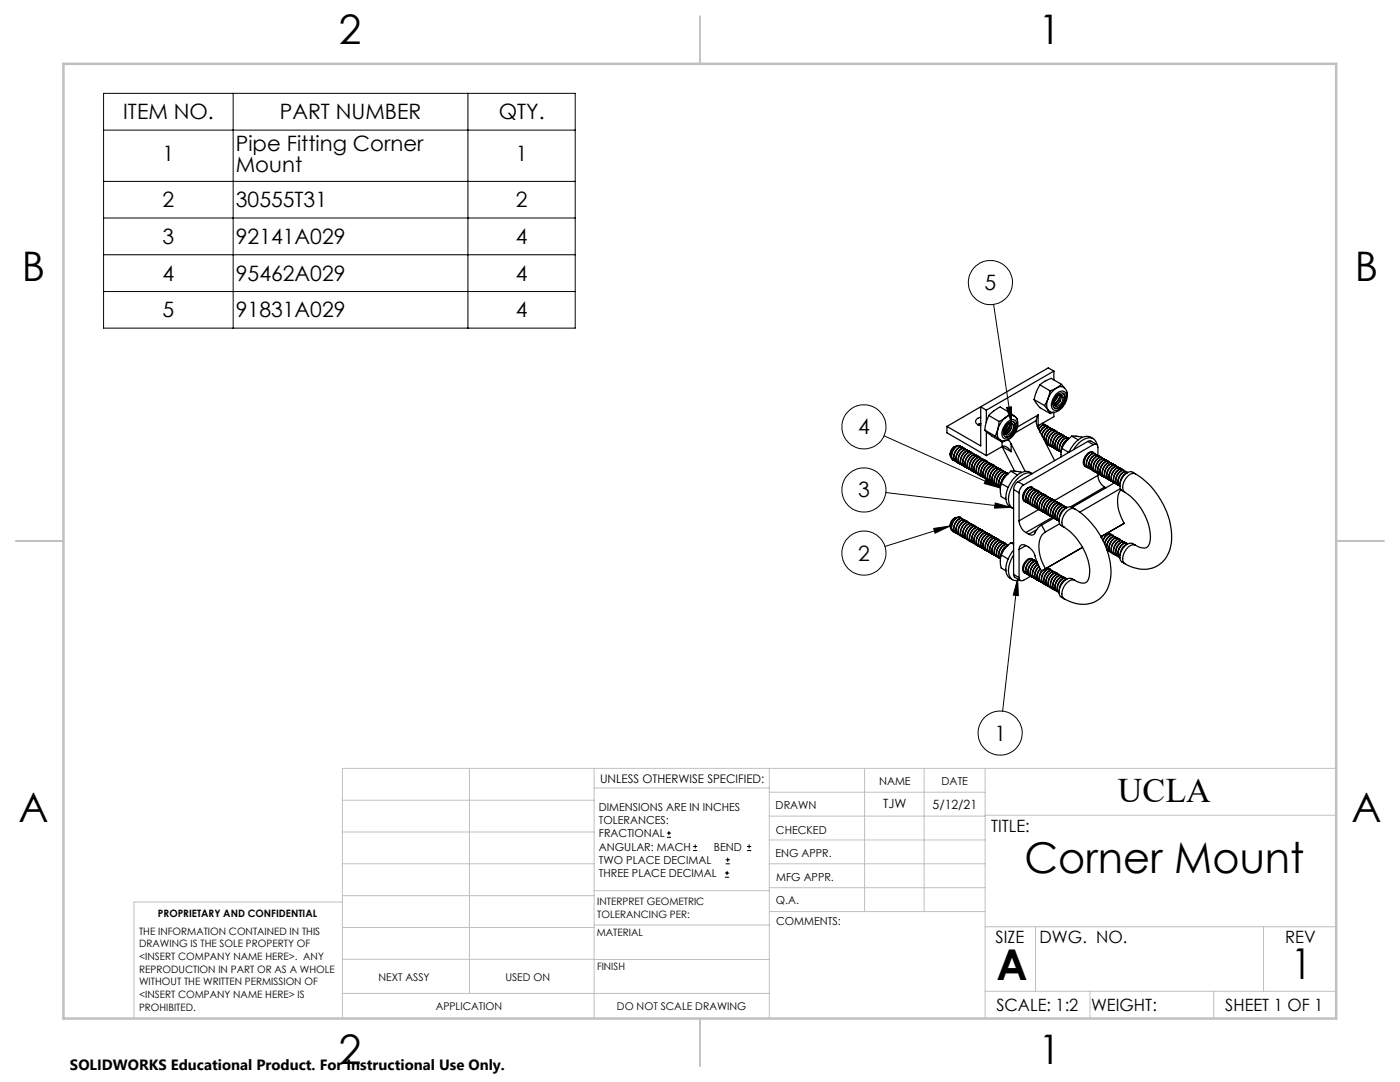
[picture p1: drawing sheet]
<svg xmlns="http://www.w3.org/2000/svg" width="279mm" height="216mm" viewBox="0 0 279 216" stroke-linecap="round" stroke-linejoin="round" font-family="sans-serif">
<g fill="none" stroke="#000" stroke-width=".2">
<path d="M20.7 18.6h94.1v46.9h-94.1zM46.5 18.6v46.9M93.4 18.6v46.9M20.7 26h94.1M20.7 36.2h94.1M20.7 43.5h94.1M20.7 50.8h94.1M20.7 58.2h94.1M198.3 60.7l3.6 23.8M176.4 87l23.2 10.4M176.8 98.3l25 2.9M196.8 95.5l2.8 1.9-3.2-.9z"/>
<path d="M200.9 81.3l1-.1v3.3zM186.3 105.4l3.3-.4-3 1.4zM189.6 105l-13 4M198.6 100.4l3.2 .8-3.3 .2zM203.1 115.5l-3 26.4M203.1 115.5l.1 3.4-1-.2zM133.1 167.1h.8M133.1 166.2h.8M133.5 165.8v.9M138.3 169.7h.8M138.3 168.9h.8M138.7 168.5v.8"/>
<path d="M144.7 175h.8M144.7 174.2h.8M144.8 172.4h.9M144.8 171.6h.9M145.1 173.8v.8M145.2 171.1v.9M149.1 169.7h.8M149.1 168.9h.8M149.5 168.5v.8"/>
<circle cx="197.7" cy="56.4" r="4.4"/>
<circle cx="172.4" cy="97.8" r="4.4"/>
<circle cx="172.4" cy="85.2" r="4.4"/>
<circle cx="172.4" cy="110.4" r="4.4"/>
<circle cx="199.6" cy="146.3" r="4.4"/>
</g>
<g fill="none" stroke="#c0c0c0" stroke-width=".2">
<path d="M68.3 159.7h50.3M93.7 153.3v44.9M118.6 153.3v49.9M118.6 157.2h34.9M153.5 153.3v49.9M153.5 158.1h43.1M172.5 153.3v28.6M184.4 153.3v28.6M196.6 153.3v49.9M266.7 153.3h-198.4v49.9M68.3 178.7h50.3M68.3 172.4h50.3"/>
<path d="M68.3 166h50.3M68.3 180h-41.6v23.2M118.6 177.7h35M153.5 167.6h43.1M153.5 162.8h43.1M153.5 172.4h43.1M153.5 177.1h43.1M196.6 162.7h70.1M68.3 198.2h85.2M68.3 191.4l85.2 .1M68.3 185.1h50.3M118.6 184.6h35"/>
<path d="M153.6 181.9h43M196.6 197.8h70.1M196.6 184.9h70.1M206.7 184.9v12.9M217.5 197.8v5.4M242.2 197.8v5.4M252.2 184.9v12.9"/>
</g>
<path d="M139.7 3.2v9.5M3.1 107.9h9.6M266.7 107.9h9.5M139.7 203.2v9.6" fill="none" stroke="#c0c0c0" stroke-width=".25"/>
<path d="M12.7 12.7h254v190.5h-254z" fill="none" stroke="#c0c0c0" stroke-width=".5"/>
<path d="M200.9 81.3l1-.1v3.3zM203.1 115.5l.1 3.4-1-.2zM186.3 105.4l3.3-.4-3 1.4zM198.6 100.4l3.2 .8-3.3 .2zM196.8 95.5l2.8 1.9-3.2-.9z" fill="#000"/>
<g fill="none" stroke="#000" stroke-width=".25">
<path d="M206.4 79.7l.2 .4a5.7 5.7 0 0 0 3 2.4M206.4 79.7l2.1 1.2M207.5 76.8l-.7 1.4-.4 1.5M207.5 76.8l2.1 1.2M209.2 79.6a2.37 2.37 0 0 0 0 2.2M209.2 79.6l-.7 1.3M209.6 78l-.4 1.6M210.3 74l-13.5 7.8M210.3 74l-1.1-.6-13.5 7.8M210.3 74v1.8M210.7 79.1a1.05 1.05 0 0 1 1.7-.4 2.32 2.32 0 0 1-1.7 2.8 1.17 1.17 0 0 1-.3-1.8zM210.8 78.6a1.11 1.11 0 0 1 1.9-.1 2.82 2.82 0 0 1-2.1 3.4 1.27 1.27 0 0 1-.6-2z"/>
<path d="M210.9 77.4a1.39 1.39 0 0 1 1.6 0 1.39 1.39 0 0 1 .5 1.6 3.5 3.5 0 0 1-2.8 3.3l-.6-.1-.4-.4M210.9 77.4a3.9 3.9 0 0 0-1.7 2.2M210.9 77.4l-1.3 .6M210.9 79.1a.66 .66 0 0 1 .9-.3 .66 .66 0 0 1 .3 .9 1.49 1.49 0 0 1-1.6 1.3 1.57 1.57 0 0 1 .4-1.9zM211 79.1l-.6 .8M211.1 79l-.3 .6-.4 .5M211.5 78.7a1.81 1.81 0 0 1-1.2 1.8M211.5 78.7a1.74 1.74 0 0 1-1.2 1.9M211.6 80l-1 .8M211.7 78.7a1.75 1.75 0 0 1-1.3 2.2M211.8 76.7l-2-1.2-1.3 .6-1 .7M211.8 76.7l-.9 .7"/>
<path d="M211.8 76.7l.6 .7M212.2 78.5a2 2 0 0 1-1.8 2.9M213 78.3v.1M189 85.1v1.3l7.8 4.5M190.6 89.1a1.79 1.79 0 0 0-1 1.7M191 89a1.69 1.69 0 0 0-1.2 2.4l.2 .2M191.7 89l-.1-.1a1.33 1.33 0 0 0-1.5 1 1.52 1.52 0 0 0 .2 2M191.8 89.2l-.1-.2a1.01 1.01 0 0 0-1.2 .5 2.28 2.28 0 0 0-.5 2.1l.5 .3M192.1 89.3v-.1a1.33 1.33 0 0 0-1.5 1 1.36 1.36 0 0 0 .1 1.9M192.3 89.4l-.2-.2a1.92 1.92 0 0 0-1.6 2.6l.5 .4M192.5 89.5a1.32 1.32 0 0 0-1.5 1 1.47 1.47 0 0 0 .1 1.9h.1M192.7 89.7l-.2-.2a1.33 1.33 0 0 0-1.4 1 1.31 1.31 0 0 0 .3 1.9"/>
<path d="M193 89.7h-.1a1.33 1.33 0 0 0-1.4 1 1.52 1.52 0 0 0 .1 1.9M193.1 90l-.1-.3a1.33 1.33 0 0 0-1.5 1 1.47 1.47 0 0 0 .1 1.9l.3 .1M193.5 90h-.1a1.33 1.33 0 0 0-1.5 1 1.36 1.36 0 0 0 .2 1.9M193.6 90.2l-.2-.2a1.92 1.92 0 0 0-1.6 2.6l.5 .4M193.9 90.3v-.1a1.33 1.33 0 0 0-1.5 1 1.41 1.41 0 0 0 .1 2M194.1 90.5l-.2-.2a1.33 1.33 0 0 0-1.5 1 1.31 1.31 0 0 0 .4 1.9M194.3 90.5a1.92 1.92 0 0 0-1.6 2.6l.3 .3M194.5 90.7l-.2-.2a1.33 1.33 0 0 0-1.4 1 1.47 1.47 0 0 0 .1 1.9l.2 .1M194.8 90.8h-.1a1.33 1.33 0 0 0-1.4 1 1.46 1.46 0 0 0 .1 1.8v.1M194.9 91l-.1-.2a1.95 1.95 0 0 0-1.7 2.6l.6 .3M195.2 84.8l.5-.2zM195.2 91.1a.91 .91 0 0 0-1.1 .4 1.88 1.88 0 0 0-.3 2.4h.1"/>
<path d="M195.4 91.2l-.2-.1a1.32 1.32 0 0 0-1.4 .9 1.27 1.27 0 0 0 .3 2M195.4 84.6l.1 .3 .2-.1M195.7 91.3a1.91 1.91 0 0 0-1.7 2.6l.3 .3M195.7 84.6h-.3M195.7 83.3a.81 .81 0 0 0-.9 .4 .81 .81 0 0 0 .3 1l.6 .2M195.7 81.2v7.8l-6.7-3.9M195.7 81.2l1.1 .6M195.7 81.2l-6.7 3.9M195.9 91.5l-.2-.2a1.33 1.33 0 0 0-1.5 1 1.59 1.59 0 0 0 .1 1.9h.3M196.1 91.6v-.1a1.33 1.33 0 0 0-1.5 1 1.46 1.46 0 0 0 .2 1.9M196.3 91.8l-.2-.2a1.33 1.33 0 0 0-1.4 1 1.25 1.25 0 0 0 .3 1.9M196.5 85.8l1.5 1.2 2 1.2"/>
<path d="M196.5 85.8l2.1 1.2M196.6 91.8a.95 .95 0 0 0-1.2 .5 1.68 1.68 0 0 0-.2 2.4M196.7 92l-.1-.2a1.2 1.2 0 0 0-1.5 1 1.47 1.47 0 0 0 .1 1.9l.3 .1M196.8 81.8v2.4M196.8 86.1v4.8M197 92.1v-.1a1.86 1.86 0 0 0-1.4 2.9l.1 .1M197.2 92.3l-.2-.2a1.33 1.33 0 0 0-1.5 1 1.52 1.52 0 0 0 .2 1.9h.2M197.3 82.9l-.5 1.4-.3 1.5M197.3 82.9l2.1 1.2M197.5 92.4l-.1-.1a1.32 1.32 0 0 0-1.4 1 1.41 1.41 0 0 0 .1 1.9M197.7 92.5l-.2-.1a1.33 1.33 0 0 0-1.5 .9 1.31 1.31 0 0 0 .4 2M197.9 92.6a.96 .96 0 0 0-1.2 .4 1.68 1.68 0 0 0-.1 2.5"/>
<path d="M198.1 92.8l-.2-.2a1.86 1.86 0 0 0-1.6 2.6l.3 .3h.2M198.4 92.9a1.55 1.55 0 0 0-1.8 1.5 1.09 1.09 0 0 0 .4 1.3M198.5 93.1l-.1-.2a1.91 1.91 0 0 0-1.7 2.6l.5 .3M198.6 87l.9 .7M198.8 93.1a1.33 1.33 0 0 0-1.5 1 1.36 1.36 0 0 0 .2 1.9M199 93.3l-.2-.2a1.33 1.33 0 0 0-1.5 1 1.31 1.31 0 0 0 .4 2M199.1 85.7a1.98 1.98 0 0 0 .4 2M199.1 85.7l-.5 1.3M199.3 93.4l-.1-.1a1.92 1.92 0 0 0-1.6 2.7l.3 .3M199.4 84.1l-.3 1.6M199.4 93.6l-.1-.2a1.86 1.86 0 0 0-1.6 2.6l.2 .3h.3M199.5 87.7l.5 .5"/>
<path d="M199.7 93.6a.93 .93 0 0 0-1.2 .5 1.63 1.63 0 0 0-.1 2.4M199.8 96.5l-.2 .9 .2 1.7 1 .6M199.8 96.5l1.4 .8M199.9 93.8l-.2-.2a1.95 1.95 0 0 0-1.6 2.6l.5 .4M200 89.1a1.56 1.56 0 0 1 1.8 1M200 89.1l-3.2 1.8M200 89.1l2.5 4.9M200 89.1l1.8 1M200 88.2v.9M200.2 93.9h-.1a1.33 1.33 0 0 0-1.5 1 1.36 1.36 0 0 0 .2 1.9M200.3 94.1l-.1-.2a1.32 1.32 0 0 0-1.5 1 1.27 1.27 0 0 0 .3 1.9M200.5 88l-.5 .2"/>
<path d="M200.6 94.2v-.1a1.91 1.91 0 0 0-1.7 2.6l.4 .3M200.7 83.3a1.44 1.44 0 0 1 1.7-.3 1.44 1.44 0 0 1 .7 1.7 3.5 3.5 0 0 1-2.8 3.3l-.8-.3M200.7 83.3a4.7 4.7 0 0 0-1.6 2.4M200.7 83.3l-1.3 .8M200.8 94.4l-.2-.2a1.86 1.86 0 0 0-1.6 2.5l.2 .3 .3 .1M200.8 86.5l-.2 .1M201 84.3a1.01 1.01 0 0 1 1.1-.6 1.01 1.01 0 0 1 .8 .8 2.86 2.86 0 0 1-2.2 3.1 1.34 1.34 0 0 1-.6-2zM201 94.7a2.09 2.09 0 0 0-1.2 1.7M201.1 86.4l.4-.4-1 .5M201.1 84.8l-.5 .7M201.1 94.4a.93 .93 0 0 0-1.2 .5 1.78 1.78 0 0 0-.2 2.4M201.1 84.5a.85 .85 0 0 1 1.2-.3 .85 .85 0 0 1 .3 1.1 1.91 1.91 0 0 1-2 1.8 1.57 1.57 0 0 1 .1-2.1z"/>
<path d="M201.1 84.7a.67 .67 0 0 1 1-.2 .67 .67 0 0 1 .1 .9 1.54 1.54 0 0 1-1.4 1.4 1.35 1.35 0 0 1 .3-2.1zM201.1 94.6a2.09 2.09 0 0 0-1.4 2.2M201.2 94.5l-.1-.1a1.88 1.88 0 0 0-1.5 2.8M201.2 87.7l.6 .9M201.2 84.7l-.2 .4-.5 .7M201.6 84.7a2.1 2.1 0 0 1-1.2 1.4M201.6 84.5a1.71 1.71 0 0 1-1.2 1.6M201.6 82.4l-2-1.2-1.3 .8-1 .9M201.6 82.4l-.9 .9M201.6 82.4l.9 .7M201.6 84.5a1.69 1.69 0 0 1-1.2 1.8M201.8 94l-1.2 1.1-.8 1.4"/>
<path d="M201.8 94l1.3 .1 .8 .2M201.8 94l1.3 .8M201.8 85.5l-.5 .6-.7 .4M201.8 88.6l2.8 5.5M201.8 88.6v1.5M201.8 84.4a1.75 1.75 0 0 1-1.2 2.2M202.3 84.2a2.01 2.01 0 0 1-.8 2.8l-.9 .1M202.3 97.7l1.1 .6M202.3 97.7v16.9M202.7 83.2l.4 .4v.3M203.2 96.1a1.91 1.91 0 0 0-.9 1.6M203.2 96.1l1.1 .7"/>
<path d="M203.4 98.3v5.6M204.3 96.8a2.08 2.08 0 0 0-.9 1.5M204.3 99.9h.1M205.9 97.2a1.91 1.91 0 0 0-1.6 2.7l.2 .1M206 97.2a1.92 1.92 0 0 0-1.7 2.6l.3 .4M206 97.3l.2 .2M206 97.3h.1M206.2 97.5l-.2-.2a1.33 1.33 0 0 0-1.5 .9 1.47 1.47 0 0 0 .1 2h.3M206.5 97.5h-.1a1.33 1.33 0 0 0-1.5 1 1.46 1.46 0 0 0 .2 1.9M206.6 97.7l-.2-.2a1.32 1.32 0 0 0-1.4 1 1.25 1.25 0 0 0 .4 2M206.8 83.9l.1 .8 .3 .7 3.3 6.5M206.8 83.9l-4.2 2.5"/>
<path d="M206.9 97.8a.91 .91 0 0 0-1.2 .4 1.88 1.88 0 0 0-.2 2.4l.1 .1M207.1 98l-.2-.2a1.86 1.86 0 0 0-1.6 2.6l.5 .3M207.2 82.8l-.4 1.1M207.2 84.9l-.2 .2M207.2 82.8v2.1M207.2 82.8l-4.1 2.4M207.3 84.8l-.3 .4M207.4 98h-.1a1.92 1.92 0 0 0-1.6 2.6l.3 .3M207.5 98.2l-.1-.2a1.33 1.33 0 0 0-1.5 1 1.59 1.59 0 0 0 .1 1.9l.2 .1M207.8 98.3a1.33 1.33 0 0 0-1.5 1 1.46 1.46 0 0 0 .1 1.8v.1M207.9 84.5l.4 .1 .1 .2M208 98.5l-.2-.2a1.33 1.33 0 0 0-1.5 1 1.25 1.25 0 0 0 .4 1.9"/>
<path d="M208 84.5l.3 .1M208.3 98.6a.95 .95 0 0 0-1.2 .4 1.88 1.88 0 0 0-.3 2.4l.1 .1M208.4 98.7l-.1-.1a1.2 1.2 0 0 0-1.5 1 1.27 1.27 0 0 0 .3 1.9M208.5 80.9l.7 .9M208.7 98.8a1.91 1.91 0 0 0-1.7 2.6l.3 .3M208.7 84.8a1.29 1.29 0 0 0-1.4 .9M208.7 88.5h.2M208.9 99l-.2-.2a1.92 1.92 0 0 0-1.6 2.6l.5 .3M208.9 85l-.2-.2a1.35 1.35 0 0 0-1.4 .9M209.2 81.8l.4 .7M209.2 99.1h-.1a1.32 1.32 0 0 0-1.5 .9 1.41 1.41 0 0 0 .2 2M209.2 85.1a1.32 1.32 0 0 0-1.6 1.1"/>
<path d="M209.3 99.3l-.1-.2a1.33 1.33 0 0 0-1.5 1 1.25 1.25 0 0 0 .3 1.9M209.3 85.3l-.1-.2a1.38 1.38 0 0 0-1.6 1.2M209.6 99.3a.96 .96 0 0 0-1.2 .5 1.68 1.68 0 0 0-.2 2.4M209.6 85.3a1.51 1.51 0 0 0-1.7 1.6M209.8 99.5l-.2-.2a1.86 1.86 0 0 0-1.6 2.6l.2 .3 .3 .1M209.8 85.5l-.2-.2a1.84 1.84 0 0 0-1.7 1.6M210 99.6a1.33 1.33 0 0 0-1.5 1 1.36 1.36 0 0 0 .2 1.9M210 85.6a1.33 1.33 0 0 0-1.5 1l-.2 1M210.2 82.3l-.6 .2M210.2 99.8l-.1-.2a1.91 1.91 0 0 0-1.7 2.6l.5 .3M210.2 85.8l-.2-.2a1.32 1.32 0 0 0-1.4 1l-.3 1.1M210.3 82.3v.8l-3.1 1.8"/>
<path d="M210.5 99.9v-.1a1.33 1.33 0 0 0-1.5 1 1.36 1.36 0 0 0 .2 1.9M210.5 85.9a.96 .96 0 0 0-1.2 .4 1.94 1.94 0 0 0-.2 2.4l.1 .1M210.7 86l-.2-.1a1.86 1.86 0 0 0-1.6 2.5l.2 .4h.3M211 80.7l.2-.2-.8 .3M211 86.1a1.55 1.55 0 0 0-1.8 1.5 1.09 1.09 0 0 0 .4 1.4M211.1 86.3l-.1-.2a1.33 1.33 0 0 0-1.5 1 1.47 1.47 0 0 0 .1 1.9h.2M211.4 86.4h-.1a1.33 1.33 0 0 0-1.4 .9 1.46 1.46 0 0 0 .1 2M211.6 86.6l-.2-.2a1.32 1.32 0 0 0-1.5 1 1.25 1.25 0 0 0 .4 1.9M211.8 86.6a.91 .91 0 0 0-1.1 .5 1.88 1.88 0 0 0-.3 2.4h.1M211.9 89.5l-.1 1.7M211.9 89.5l1.4 .8M212 86.8l-.2-.2a1.86 1.86 0 0 0-1.6 2.6l.5 .4"/>
<path d="M212.3 86.9a1.53 1.53 0 0 0-1.7 1.5v1.1l.3 .3M212.3 86.9h.1M212.5 87.1l-.2-.2a1.86 1.86 0 0 0-1.4 2.9h.3M212.8 87.2l-.1-.1a1.33 1.33 0 0 0-1.5 1 1.46 1.46 0 0 0 .2 1.9M212.9 87.3l-.1-.1a1.33 1.33 0 0 0-1.5 1 1.25 1.25 0 0 0 .3 1.9M213.1 87.7a2.09 2.09 0 0 0-1.2 1.7M213.2 87.4h-.1a1.33 1.33 0 0 0-1.4 1 1.41 1.41 0 0 0 .1 1.8 1.96 1.96 0 0 1 1.1-2.8l.4 .1M213.2 87.6a2.34 2.34 0 0 0-1.4 2.2M213.9 87l-1.1 1.1-.9 1.4M213.9 87h.9l1.2 .3M213.9 87l1.3 .8M216.2 92.3l.1 .1"/>
<path d="M216.4 92.9l.2 .1M216.6 93a1.23 1.23 0 0 1-.1-1.7 1.36 1.36 0 0 1 1.7-1l.1 .2-.2-.2a1.32 1.32 0 0 0-1.4 1 1.27 1.27 0 0 0 .3 1.9M217.1 88.1l.3-.2 .3 .1 1.1 .7M217.1 88.1l-13.9 8M217.1 88.1l1.1 .6M218.2 87.5a2.47 2.47 0 0 0-3.5 .7l-1 1.2-.4 .9M218.2 90.3l-.1-.1a1.33 1.33 0 0 0-1.5 1 1.41 1.41 0 0 0 .2 2M218.2 88.7a.56 .56 0 0 1 .6 0 .56 .56 0 0 1 .3 .6v1.6M218.2 88.7l-13.9 8.1M218.6 90.5h-.1a1.33 1.33 0 0 0-1.4 1 1.41 1.41 0 0 0 .1 1.9M218.8 90.7l-.2-.2a1.33 1.33 0 0 0-1.5 1 1.52 1.52 0 0 0 .1 1.9l.3 .1M218.9 88.7a1.59 1.59 0 0 0-2.5-1.1l-1.2 .9-.9 1.2"/>
<path d="M219 90.8a1.32 1.32 0 0 0-1.5 1 1.41 1.41 0 0 0 .2 1.9M219.1 94.9a2.88 2.88 0 0 0 1.4 2.3M219.1 94.5v.4M219.1 94.9l-8.6 4.9M219.2 91l-.2-.2a1.92 1.92 0 0 0-1.6 2.6l.5 .3M219.5 91.1a.96 .96 0 0 0-1.2 .4 1.68 1.68 0 0 0-.2 2.4M219.6 91.2l-.1-.1a1.33 1.33 0 0 0-1.5 .9 1.25 1.25 0 0 0 .4 2M219.9 91.3a1.86 1.86 0 0 0-1.4 2.9h.1M220.1 91.5l-.1-.2a1.01 1.01 0 0 0-1.2 .5 2.28 2.28 0 0 0-.5 2.1l.5 .3M220.4 91.6l-.1-.1a1.33 1.33 0 0 0-1.4 1 1.36 1.36 0 0 0 .1 1.9M220.5 97.2l.2 .1M220.5 97.2l-6.9 3.9"/>
<path d="M220.6 91.8l-.2-.2a1.33 1.33 0 0 0-1.5 1 1.31 1.31 0 0 0 .4 1.9M220.8 91.8a.96 .96 0 0 0-1.2 .5 1.68 1.68 0 0 0-.1 2.4M221 92l-.2-.2a1.86 1.86 0 0 0-1.6 2.6l.3 .3 .2 .1M221.3 92.1a1.55 1.55 0 0 0-1.8 1.5 1.09 1.09 0 0 0 .4 1.4M221.4 92.3l-.1-.2a1.01 1.01 0 0 0-1.2 .5 2.28 2.28 0 0 0-.5 2.1l.6 .3M221.7 92.4v-.1a1.33 1.33 0 0 0-1.5 1 1.36 1.36 0 0 0 .2 1.9M221.9 92.5l-.2-.1a1.32 1.32 0 0 0-1.4 .9 1.27 1.27 0 0 0 .3 2M222.2 92.6a.96 .96 0 0 0-1.2 .4 1.94 1.94 0 0 0-.2 2.5M222.4 92.8l-.2-.2a1.86 1.86 0 0 0-1.6 2.6l.2 .3h.3M222.4 96.3l-8.4 4.9M222.6 92.9a1.55 1.55 0 0 0-1.7 1.5 1.09 1.09 0 0 0 .4 1.3M222.8 93.1l-.2-.2a1.86 1.86 0 0 0-1.3 2.8l.2 .1"/>
<path d="M223.1 93.1h-.1a1.33 1.33 0 0 0-1.5 1 1.36 1.36 0 0 0 .2 1.9M223.2 93.3l-.1-.2a1.32 1.32 0 0 0-1.5 1 1.27 1.27 0 0 0 .3 2M223.4 97h.1M223.5 96.6a2.33 2.33 0 0 1 1.5-2.3l-.1-.1a1.2 1.2 0 0 0-1.5 .9 1.47 1.47 0 0 0 .1 1.9M223.5 93.4v-.1a1.33 1.33 0 0 0-1.5 1 1.41 1.41 0 0 0 .2 2M223.6 97.5l-8.1 4.7M223.7 93.6l-.2-.2a1.86 1.86 0 0 0-1.6 2.6l.5 .3M223.7 97.7a5.7 5.7 0 0 0 0 5.5l.7 1.2M224 93.6h-.1a1.32 1.32 0 0 0-1.4 1 1.41 1.41 0 0 0 .1 1.9M224.1 93.8l-.1-.2a1.86 1.86 0 0 0-1.4 2.9l.2 .1M224.4 93.9a1.33 1.33 0 0 0-1.5 1 1.46 1.46 0 0 0 .1 1.8l.1 .1M224.5 98.2a11.3 11.3 0 0 1 5.1 9.6 1.43 1.43 0 0 1-.7 1.4 1.43 1.43 0 0 1-1.5 0l-.8-.4"/>
<path d="M224.6 94.1l-.2-.2a1.33 1.33 0 0 0-1.4 1 1.25 1.25 0 0 0 .3 1.9M224.9 94.2l-.1-.1a1.33 1.33 0 0 0-1.5 1 1.47 1.47 0 0 0 .1 1.9M226.6 94.5a15.5 15.5 0 0 1 7.2 13.7 5.6 5.6 0 0 1-8.3 4.8l-1-.5M226.6 94.5a1.4 1.4 0 0 0-2.2 .3 2.6 2.6 0 0 0-.7 2.9l.8 .5M226.6 94.5a1.61 1.61 0 0 0-1.9 1 2.19 2.19 0 0 0-.2 2.7M190.6 103.4a1.79 1.79 0 0 0-1 1.7M191 103.3a1.71 1.71 0 0 0-1.2 2.4l.2 .1M191.7 103.2a1.55 1.55 0 0 0-1.8 1.5 1.09 1.09 0 0 0 .4 1.4M191.8 103.4l-.1-.2a1.91 1.91 0 0 0-1.7 2.6l.5 .4M192.1 103.5a1.33 1.33 0 0 0-1.5 1 1.36 1.36 0 0 0 .1 1.9M192.3 103.7l-.2-.2a1.33 1.33 0 0 0-1.5 1 1.31 1.31 0 0 0 .4 1.9M192.5 103.8a.96 .96 0 0 0-1.2 .4 1.94 1.94 0 0 0-.2 2.4h.1"/>
<path d="M192.7 103.9l-.2-.1a1.86 1.86 0 0 0-1.6 2.5l.3 .3 .2 .1M193 104a1.55 1.55 0 0 0-1.8 1.5 1.09 1.09 0 0 0 .4 1.4M193.1 104.2l-.1-.2a1.86 1.86 0 0 0-1.4 2.9h.3M193.5 104.3l-.1-.1a1.33 1.33 0 0 0-1.5 1 1.36 1.36 0 0 0 .2 1.9M193.6 104.5l-.1-.2a1.33 1.33 0 0 0-1.5 1 1.27 1.27 0 0 0 .3 1.9M193.9 104.5a1.91 1.91 0 0 0-1.7 2.6l.3 .3M194.1 104.7l-.2-.2a1.86 1.86 0 0 0-1.6 2.6l.5 .4M194.3 104.8a1.32 1.32 0 0 0-1.5 1 1.41 1.41 0 0 0 .2 1.9M194.5 105l-.2-.2a1.86 1.86 0 0 0-1.3 2.9h.2M194.8 105.1l-.1-.1a1.33 1.33 0 0 0-1.4 1 1.46 1.46 0 0 0 .1 1.9M194.9 105.2l-.1-.1a1.33 1.33 0 0 0-1.5 .9 1.25 1.25 0 0 0 .4 2M195.2 105.3a1.33 1.33 0 0 0-1.5 1 1.41 1.41 0 0 0 .2 1.9"/>
<path d="M195.4 105.5l-.1-.2a1.86 1.86 0 0 0-1.7 2.6l.5 .3M195.7 105.6a1.33 1.33 0 0 0-1.5 .9 1.36 1.36 0 0 0 .1 1.9M195.9 105.8l-.2-.2a1.33 1.33 0 0 0-1.5 1 1.31 1.31 0 0 0 .4 1.9M196.1 105.8a1.33 1.33 0 0 0-1.5 1 1.46 1.46 0 0 0 .2 1.9M196.3 106l-.2-.2a1.33 1.33 0 0 0-1.4 1 1.25 1.25 0 0 0 .3 2M196.6 106.1l-.1-.1a1.33 1.33 0 0 0-1.4 1 1.52 1.52 0 0 0 .1 2M196.7 106.3l-.1-.2a1.91 1.91 0 0 0-1.7 2.6l.6 .3M197 106.4v-.1a1.33 1.33 0 0 0-1.5 1 1.36 1.36 0 0 0 .2 1.9M197.2 106.5l-.2-.1a1.33 1.33 0 0 0-1.5 1 1.31 1.31 0 0 0 .4 1.9M197.5 106.6h-.1a1.32 1.32 0 0 0-1.4 1 1.41 1.41 0 0 0 .1 1.9M197.7 106.8l-.2-.2a1.33 1.33 0 0 0-1.5 1 1.31 1.31 0 0 0 .4 1.9M197.9 106.9v-.1a1.33 1.33 0 0 0-1.5 1 1.52 1.52 0 0 0 .1 1.9h.1"/>
<path d="M198.1 107.1l-.2-.2a1.33 1.33 0 0 0-1.4 .9 1.47 1.47 0 0 0 .1 1.9l.2 .1M198.4 107.1h-.1a1.33 1.33 0 0 0-1.5 1 1.36 1.36 0 0 0 .2 1.9M198.5 107.3l-.1-.2a1.33 1.33 0 0 0-1.5 1 1.27 1.27 0 0 0 .3 2M198.8 107.4a1.33 1.33 0 0 0-1.5 .9 1.41 1.41 0 0 0 .2 2M199 107.6l-.2-.2a1.33 1.33 0 0 0-1.5 1 1.31 1.31 0 0 0 .4 1.9M199.3 107.6h-.1a1.92 1.92 0 0 0-1.6 2.6l.3 .3M199.4 107.8l-.1-.2a1.33 1.33 0 0 0-1.5 1 1.47 1.47 0 0 0 .1 1.9l.3 .1M199.7 107.9a1.33 1.33 0 0 0-1.5 1 1.46 1.46 0 0 0 .1 1.8l.1 .1M199.8 110.7l-.2 .9 .2 1.7 1 .6M199.8 110.7l1.4 .8M199.9 108.1l-.2-.2a1.33 1.33 0 0 0-1.4 1 1.25 1.25 0 0 0 .3 1.9M200.2 108.2a.91 .91 0 0 0-1.2 .4 1.88 1.88 0 0 0-.2 2.4v.1"/>
<path d="M200.3 108.3l-.1-.1a1.33 1.33 0 0 0-1.5 .9 1.27 1.27 0 0 0 .3 2M200.6 108.4a1.91 1.91 0 0 0-1.7 2.6l.4 .3M200.8 108.6l-.2-.2a1.33 1.33 0 0 0-1.5 1 1.59 1.59 0 0 0 .1 1.9h.3M201 108.9a2.08 2.08 0 0 0-1.2 1.8M201.1 108.7h-.1a1.33 1.33 0 0 0-1.5 .9 1.46 1.46 0 0 0 .2 1.9M201.1 108.9a2.09 2.09 0 0 0-1.4 2.1M201.2 108.8l-.1-.1a1.33 1.33 0 0 0-1.5 1 1.42 1.42 0 0 0 0 1.8M201.8 108.3l-1.2 1.1-.8 1.3M201.8 108.3l.5 .3M202.1 101.4a2.33 2.33 0 0 1-1.3-3 5.5 5.5 0 0 1 3.7-4.3h.7l.8 .4a2.83 2.83 0 0 0-3.2 1.3 5.3 5.3 0 0 0-1.3 5l.4 .5 .4 .2M202.3 108.3h-.5M202.3 110.8a4.5 4.5 0 0 0-.6 4.5 1.5 1.5 0 0 0 1.8 .4"/>
<path d="M202.3 109.8a5.3 5.3 0 0 0-1.3 4.9l.4 .6 .7 .4M202.3 114.6l.1 .5 1.3 .8M202.3 114.6l1.1 .7M203.4 103.9a3 3 0 0 0 1.4 2.4M203.4 109.6v5.7M204.3 114.2h.1M204.8 108.9a3.5 3.5 0 0 1 2 2.8l1.1 2.2M204.8 108.9a.84 .84 0 0 0-1-.1 .84 .84 0 0 0-.4 .8M204.8 106.3l.5 .3M204.8 108.9l-1.4 .7M205 114.7h.1M205.6 114.9a1.57 1.57 0 0 1 .1-2.4l.4-.4 .4-.1h.4a1.28 1.28 0 0 0-1.4 1 1.47 1.47 0 0 0 .1 1.9l.2 .1"/>
<path d="M205.7 115l-1.4 .8a.56 .56 0 0 1-.7 0 .56 .56 0 0 1-.2-.5M205.9 111.5a1.95 1.95 0 0 0-1.6 2.7l.2 .1M206 111.5a1.33 1.33 0 0 0-1.5 1 1.46 1.46 0 0 0 .1 1.9M206 111.5l.2 .2M206 111.5h.1M206.2 111.7l-.2-.2a1.53 1.53 0 0 0-1.7 1.6v.6l.1 .4 .5 .4M206.5 111.8h-.1a1.33 1.33 0 0 0-1.5 .9 1.53 1.53 0 0 0 .1 1.9M206.6 112l-.1-.2a1.33 1.33 0 0 0-1.5 1 1.25 1.25 0 0 0 .4 1.9M206.9 105.7l-1.6 .9M207 112.3a2.02 2.02 0 0 0-1 2.9l.2 .1M207 112.2a2.1 2.1 0 0 0-1.3 2.7l.3 .3M207.2 112.6a2.2 2.2 0 0 0-1 2.5l.5 .4"/>
<path d="M207.2 112.6a1.89 1.89 0 0 0-.8 2.8M207.3 101.7h.1M207.3 101.7l-3.9 2.2M207.4 113a1.91 1.91 0 0 0-.6 2.7h.1M207.4 113.1a2.3 2.3 0 0 0-.8 2.3l.5 .3M207.6 113.5a2.53 2.53 0 0 0-.6 2.1l.4 .4M207.6 113.5a1.79 1.79 0 0 0-.2 2.5h.2M207.9 113.9a1.59 1.59 0 0 0-.1 2.3M207.9 104.8a3.9 3.9 0 0 0-1.5 1.8l-.5 .2-.6-.2M207.9 104.8l.7 1.4M208 113.8a1.84 1.84 0 0 0-.2 2.4l.2 .1M208.6 106.2a3.4 3.4 0 0 0-1.2 3.4l.4 1.9 .8 2"/>
<path d="M208.6 113.5l-.7 .4M208.6 113.5l7.4-4.3-8.1 4.7M209 113.3l.3 .2M209 113.3h.2M209.6 113.6h-.1a1.33 1.33 0 0 0-1.4 .9 1.52 1.52 0 0 0 .1 2M209.8 113.8l-.2-.2a1.33 1.33 0 0 0-1.5 1 1.47 1.47 0 0 0 .1 1.9h.3M210 103.2l-5.2 3.1M210 113.9v-.1a1.33 1.33 0 0 0-1.5 1 1.36 1.36 0 0 0 .2 1.9M210.2 114.1l-.1-.2a1.33 1.33 0 0 0-1.5 1 1.27 1.27 0 0 0 .3 1.9M210.3 103.4l-2.4 1.4M210.4 103.5h.1M210.5 114.1a.96 .96 0 0 0-1.2 .4 1.94 1.94 0 0 0-.2 2.5h.1"/>
<path d="M210.7 100l-.2-.1a1.33 1.33 0 0 0-1.5 1 1.31 1.31 0 0 0 .4 1.9M210.7 114.3l-.2-.2a1.33 1.33 0 0 0-1.5 1 1.59 1.59 0 0 0 .1 1.9l.3 .1M211 100.1h-.1a1.33 1.33 0 0 0-1.5 1 1.52 1.52 0 0 0 .2 1.9M211 114.4a1.55 1.55 0 0 0-1.8 1.5 1.09 1.09 0 0 0 .4 1.4M211.1 100.3l-.1-.2a1.86 1.86 0 0 0-1.7 2.6l.3 .3h.2M211.1 114.6l-.1-.2a1.33 1.33 0 0 0-1.5 1 1.47 1.47 0 0 0 .1 1.9h.2M211.4 100.4a.93 .93 0 0 0-1.2 .4 1.63 1.63 0 0 0-.2 2.5M211.4 114.7l-.1-.1a1.33 1.33 0 0 0-1.4 1 1.46 1.46 0 0 0 .1 1.9M211.5 104.5l-2.9 1.7M211.6 100.6l-.2-.2a1.92 1.92 0 0 0-1.6 2.6l.5 .3M211.6 114.8l-.2-.1a1.33 1.33 0 0 0-1.5 .9 1.25 1.25 0 0 0 .4 2M211.8 100.6a1.33 1.33 0 0 0-1.5 1 1.41 1.41 0 0 0 .1 1.9"/>
<path d="M211.8 114.9a.91 .91 0 0 0-1.1 .4 1.88 1.88 0 0 0-.3 2.5h.1M212 100.8l-.2-.2a1.28 1.28 0 0 0-1.4 1 1.27 1.27 0 0 0 .3 2M212 115.1l-.2-.2a1.28 1.28 0 0 0-1.4 1 1.27 1.27 0 0 0 .3 1.9M212.3 100.9a1.91 1.91 0 0 0-1.7 2.6l.3 .3M212.3 115.1a1.91 1.91 0 0 0-1.7 2.6l.3 .3M212.4 105.2a11.3 11.3 0 0 1 5 9.6 1.39 1.39 0 0 1-.6 1.4 1.39 1.39 0 0 1-1.5 0l-.8-.4M212.5 101.1l-.2-.2a1.33 1.33 0 0 0-1.5 1 1.59 1.59 0 0 0 .1 1.9h.3M212.5 115.4l-.2-.3a1.86 1.86 0 0 0-1.4 2.9l.3 .1M212.8 101.2l-.1-.1a1.33 1.33 0 0 0-1.5 1 1.52 1.52 0 0 0 .1 1.9M212.8 115.4h-.1a1.33 1.33 0 0 0-1.5 1 1.52 1.52 0 0 0 .1 1.9M212.9 101.4a2.04 2.04 0 0 0-1.5 2.2M212.9 115.6a2.03 2.03 0 0 0-1.5 2.2"/>
<path d="M212.9 101.3l-.1-.2a1.92 1.92 0 0 0-1.7 2.7l.3 .2M212.9 115.6l-.1-.2a1.33 1.33 0 0 0-1.5 1 1.41 1.41 0 0 0 .1 1.9M213.9 101.2a2.05 2.05 0 0 0-2.3 1.6 1.53 1.53 0 0 0 .8 2.4M213.9 101.2l.6 .3M214.5 101.5a15.4 15.4 0 0 1 7.2 13.8 5.6 5.6 0 0 1-8.3 4.7l-1-.5M214.5 115.8a1.57 1.57 0 0 0-2.5 .6 1.91 1.91 0 0 0-.2 2.7l.6 .4M214.5 101.5a2.14 2.14 0 0 0-2.3 1.7 1.53 1.53 0 0 0 .2 2M214.5 115.8a2.13 2.13 0 0 0-2.3 1.6 1.57 1.57 0 0 0 .2 2.1M219.7 107.1l4.7-2.7zM220 106.9l-.2 .3M220.1 106.9l-.3 .4M220.9 109.7l.2 .1"/>
<path d="M221.1 106.3l.3 .2M221.1 106.3l.2 .1M221.7 106.6a1.42 1.42 0 0 0-1.6 1.2M221.9 106.8l-.2-.2a1.45 1.45 0 0 0-1.6 1.3M222.2 106.9l-.1-.1a1.81 1.81 0 0 0-1.7 1.7M222.4 107.1l-.2-.2a1.81 1.81 0 0 0-1.7 1.7M222.6 107.1a1.33 1.33 0 0 0-1.5 1 1.46 1.46 0 0 0 .2 1.9M222.8 107.3l-.2-.2a1.33 1.33 0 0 0-1.4 1 1.25 1.25 0 0 0 .3 2M223.1 107.4h-.1a1.33 1.33 0 0 0-1.5 .9 1.41 1.41 0 0 0 .2 2M223.2 107.6l-.1-.2a1.33 1.33 0 0 0-1.5 1 1.27 1.27 0 0 0 .3 1.9M223.4 111.3h.1M223.5 110.8a2.33 2.33 0 0 1 1.5-2.2l-.1-.2a1.91 1.91 0 0 0-1.7 2.6l.3 .3"/>
<path d="M223.5 107.6a1.95 1.95 0 0 0-1.7 2.6l.4 .3M223.7 107.8l-.2-.2a1.33 1.33 0 0 0-1.5 1 1.52 1.52 0 0 0 .2 1.9l.2 .1M224 107.9h-.1a1.32 1.32 0 0 0-1.4 1 1.41 1.41 0 0 0 .1 1.9M224.1 108.1l-.1-.2a1.33 1.33 0 0 0-1.5 1 1.31 1.31 0 0 0 .3 1.9M224.4 108.2a.96 .96 0 0 0-1.2 .4 1.68 1.68 0 0 0-.1 2.5M224.6 108.3l-.2-.1a1.33 1.33 0 0 0-1.4 .9 1.47 1.47 0 0 0 .1 2h.2M224.9 108.4h-.1a1.86 1.86 0 0 0-1.4 2.9M226.6 108.8a1.54 1.54 0 0 0-2.5 .6 2.19 2.19 0 0 0-.2 2.7l.6 .4M226.6 108.8a1.61 1.61 0 0 0-1.9 .9 2.19 2.19 0 0 0-.2 2.8"/>
</g>
<g font-size="8.5">
<text x="204.4" y="174.2">Corner Mount</text>
<text x="198.9" y="195.5">A</text>
<text x="257.6" y="195.4">1</text>
</g>
<g font-size="8.1">
<text x="67.6" y="8.9">2</text>
<text x="207.3" y="8.9">1</text>
<text x="4.4" y="56.1">B</text>
<text x="270.4" y="56.1">B</text>
<text x="3.7" y="164.1">A</text>
<text x="269.7" y="164.1">A</text>
<text x="67.6" y="212.4">2</text>
<text x="207.3" y="212.4">1</text>
</g>
<text font-size="6.9" x="223.1" y="160.1">UCLA</text>
<g font-size="4.2">
<text x="24.6" y="23.8">ITEM NO.</text>
<text x="55.9" y="23.8">PART NUMBER</text>
<text x="99.5" y="23.8">QTY.</text>
<text x="32.5" y="32.2">1</text>
<text x="47.1" y="30.1">Pipe Fitting Corner</text>
<text x="47.1" y="34.3">Mount</text>
<text x="102.9" y="32.2">1</text>
<text x="32.5" y="41.4">2</text>
<text x="47.1" y="41.4">30555T31</text>
<text x="102.9" y="41.4">2</text>
<text x="32.5" y="48.7">3</text>
<text x="47.1" y="48.7">92141A029</text>
<text x="102.9" y="48.7">4</text>
<text x="32.5" y="56">4</text>
<text x="47.1" y="56">95462A029</text>
<text x="102.9" y="56">4</text>
<text x="196.5" y="57.9">5</text>
<text x="32.5" y="63.3">5</text>
<text x="47.1" y="63.3">91831A029</text>
<text x="102.9" y="63.3">4</text>
<text x="171.3" y="86.7">4</text>
<text x="171.3" y="99.3">3</text>
<text x="171.3" y="111.9">2</text>
<text x="198.4" y="147.8">1</text>
</g>
<g font-size="3.4">
<text x="197.8" y="166">TITLE:</text>
<text x="198.7" y="188.1">SIZE</text>
<text x="207.5" y="188.1">DWG. NO.</text>
<text x="256.5" y="188.2">REV</text>
<text x="198.8" y="201.7">SCALE: 1:2</text>
<text x="217.7" y="201.8">WEIGHT:</text>
<text x="244.5" y="201.7">SHEET 1 OF 1</text>
</g>
<text font-size="3" x="14" y="213.5">SOLIDWORKS Educational Product. For Instructional Use Only.</text>
<g font-size="2.5">
<text x="176.2" y="161.3">TJW</text>
<text x="186.1" y="161.4">5/12/21</text>
</g>
<text font-size="2.4" x="119.8" y="156.2">UNLESS OTHERWISE SPECIFIED:</text>
<g font-size="2.2">
<text x="119.5" y="161.8">DIMENSIONS ARE IN INCHES</text>
<text x="154.8" y="161.4">DRAWN</text>
<text x="175.4" y="156.6">NAME</text>
<text x="187.9" y="156.7">DATE</text>
<text x="119.5" y="164.4">TOLERANCES:</text>
<text x="119.5" y="167.1">FRACTIONAL</text>
<text x="154.9" y="166.3">CHECKED</text>
<text x="119.5" y="169.7">ANGULAR: MACH</text>
<text x="119.5" y="172.4">TWO PLACE DECIMAL</text>
<text x="142.5" y="169.7">BEND</text>
<text x="154.8" y="171">ENG APPR.</text>
<text x="119.5" y="175">THREE PLACE DECIMAL</text>
<text x="154.9" y="175.7">MFG APPR.</text>
<text x="154.9" y="180.4">Q.A.</text>
<text x="154.9" y="184.6">COMMENTS:</text>
</g>
<g font-size="2.1">
<text x="75.5" y="195.7">NEXT ASSY</text>
<text x="100.9" y="195.7">USED ON</text>
<text x="86.9" y="201.5">APPLICATION</text>
<text x="123.1" y="201.6">DO NOT SCALE DRAWING</text>
</g>
<g font-size="2">
<text x="31.5" y="182.9">PROPRIETARY AND CONFIDENTIAL</text>
<text x="119.2" y="180.6">INTERPRET GEOMETRIC</text>
<text x="119.2" y="183.1">TOLERANCING PER:</text>
<text x="27.8" y="186.5">THE INFORMATION CONTAINED IN THIS</text>
<text x="27.8" y="189">DRAWING IS THE SOLE PROPERTY OF</text>
<text x="27.8" y="191.6">&lt;INSERT COMPANY NAME HERE&gt;. ANY</text>
<text x="119.1" y="186.7">MATERIAL</text>
<text x="27.8" y="194.1">REPRODUCTION IN PART OR AS A WHOLE</text>
<text x="27.8" y="196.6">WITHOUT THE WRITTEN PERMISSION OF</text>
<text x="119.1" y="193.5">FINISH</text>
<text x="27.8" y="199.1">&lt;INSERT COMPANY NAME HERE&gt; IS</text>
<text x="27.8" y="201.7">PROHIBITED.</text>
</g>
</svg>
